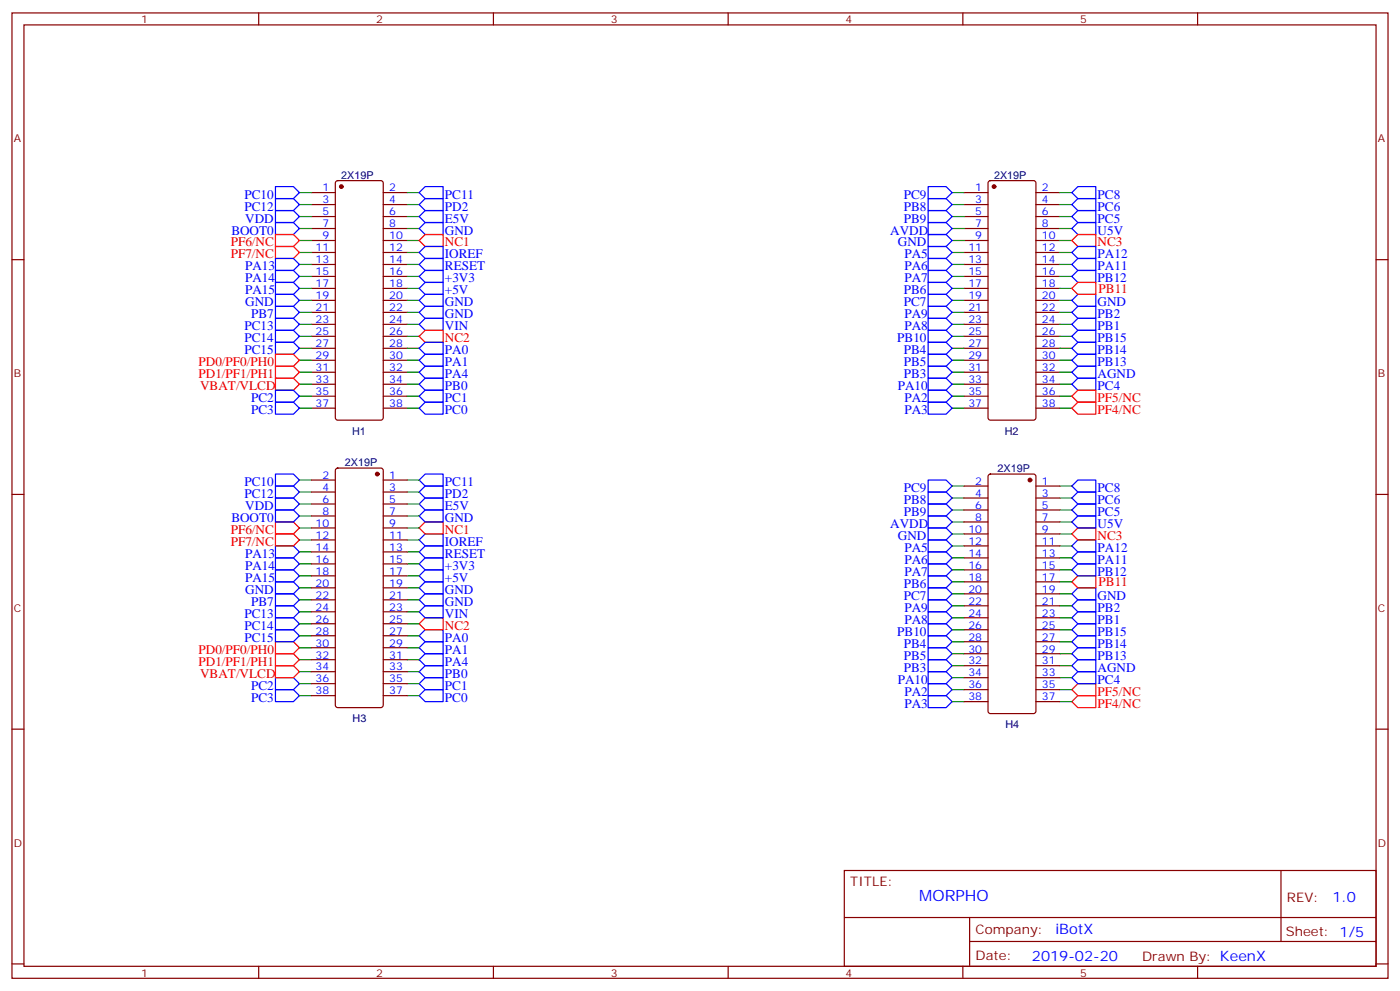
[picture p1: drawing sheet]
<svg xmlns="http://www.w3.org/2000/svg" width="412mm" height="292mm" viewBox="0 0 412 292" stroke-linecap="round" stroke-linejoin="round" font-family="sans-serif">
<g fill="none" stroke="#870000" stroke-width=".35">
<path d="M3.5 3.8h405.4v284.3h-405.4zM7.1 7.3h398.2v277.3h-398.2zM76.2 3.8v3.5M145.3 3.8v3.5M214.5 3.8v3.5M283.6 3.8v3.5M352.8 3.8v3.5M91.7 56.7h7.1M99 53.4l.5-.2h12.7l.5 .2 .2 .5v69.1l-.2 .5-.5 .3h-12.7l-.5-.3-.2-.5v-69.1zM112.9 56.7h7M284 56.7h7M291.3 53.4l.4-.2h12.7l.5 .2 .3 .5v69.1l-.3 .5-.5 .3h-12.7l-.5-.3-.2-.5v-69.1z"/>
<path d="M305.2 56.7h7M3.5 76.5h3.6M91.7 60.3h7.1M91.7 63.8h7.1M91.7 67.3h7.1M91.7 70.8h7.1M91.7 74.4h7.1M91.7 77.9h7.1M112.9 60.3h7M112.9 63.8h7M112.9 67.3h7M112.9 70.8h7"/>
<path d="M112.9 74.4h7M112.9 77.9h7M284 60.3h7M284 63.8h7M284 67.3h7M284 70.8h7M284 74.4h7M284 77.9h7M305.2 60.3h7M305.2 63.8h7M305.2 67.3h7M305.2 70.8h7"/>
<path d="M305.2 74.4h7M305.2 77.9h7M405.3 76.5h3.6M91.7 81.4h7.1M91.7 84.9h7.1M91.7 88.5h7.1M91.7 92h7.1M91.7 95.5h7.1M91.7 99.1h7.1M112.9 81.4h7M112.9 84.9h7M112.9 88.5h7"/>
<path d="M112.9 92h7M112.9 95.5h7M112.9 99.1h7M284 81.4h7M284 84.9h7M284 88.5h7M284 92h7M284 95.5h7M284 99.1h7M305.2 81.4h7M305.2 84.9h7M305.2 88.5h7"/>
<path d="M305.2 92h7M305.2 95.5h7M305.2 99.1h7M91.7 102.6h7.1M91.7 106.1h7.1M91.7 109.6h7.1M91.7 113.2h7.1M91.7 116.7h7.1M112.9 102.6h7M112.9 106.1h7M112.9 109.6h7M112.9 113.2h7"/>
<path d="M112.9 116.7h7M284 102.6h7M284 106.1h7M284 109.6h7M284 113.2h7M284 116.7h7M305.2 102.6h7M305.2 106.1h7M305.2 109.6h7M305.2 113.2h7M305.2 116.7h7M91.7 120.2h7.1"/>
<path d="M99 138.1l.5-.2h12.7l.5 .2 .2 .5v69.1l-.2 .5-.5 .2h-12.7l-.5-.2-.2-.5v-69.1zM112.9 120.2h7M284 120.2h7M291.3 139.8l.4-.2h12.7l.5 .2 .3 .5v69.2l-.3 .5-.5 .2h-12.7l-.5-.2-.2-.5v-69.2zM305.2 120.2h7M3.5 145.6h3.6M91.7 141.4h7.1M91.7 144.9h7.1M91.7 148.4h7.1M91.7 152h7.1M91.7 155.5h7.1M91.7 159h7.1"/>
<path d="M112.9 141.4h7M112.9 144.9h7M112.9 148.4h7M112.9 152h7M112.9 155.5h7M112.9 159h7M284 143.2h7M284 146.7h7M284 150.2h7M284 153.7h7M284 157.3h7M305.2 143.2h7"/>
<path d="M305.2 146.7h7M305.2 150.2h7M305.2 153.7h7M305.2 157.3h7M405.3 145.6h3.6M91.7 162.6h7.1M91.7 166.1h7.1M91.7 169.6h7.1M91.7 173.1h7.1M91.7 176.7h7.1M112.9 162.6h7M112.9 166.1h7"/>
<path d="M112.9 169.6h7M112.9 173.1h7M112.9 176.7h7M284 160.8h7M284 164.3h7M284 167.9h7M284 171.4h7M284 174.9h7M284 178.4h7M305.2 160.8h7M305.2 164.3h7M305.2 167.9h7"/>
<path d="M305.2 171.4h7M305.2 174.9h7M305.2 178.4h7M91.7 180.2h7.1M91.7 183.7h7.1M91.7 187.3h7.1M91.7 190.8h7.1M91.7 194.3h7.1M91.7 197.8h7.1M112.9 180.2h7M112.9 183.7h7M112.9 187.3h7"/>
<path d="M112.9 190.8h7M112.9 194.3h7M112.9 197.8h7M284 182h7M284 185.5h7M284 189h7M284 192.5h7M284 196.1h7M284 199.6h7M305.2 182h7M305.2 185.5h7M305.2 189h7"/>
<path d="M305.2 192.5h7M305.2 196.1h7M305.2 199.6h7M3.5 214.8h3.6M91.7 201.4h7.1M91.7 204.9h7.1M112.9 201.4h7M112.9 204.9h7M284 203.1h7M284 206.7h7M305.2 203.1h7M305.2 206.7h7"/>
<path d="M405.3 214.8h3.6M248.7 256.4h156.6v28.2h-156.6zM377.3 256.4v20.9M248.7 270.2h156.5M285.6 277.3h119.6M285.6 270.2v14.2M3.5 283.9h3.6M76.2 284.6v3.5M145.3 284.6v3.5M214.5 284.6v3.5M283.6 284.6v3.5M352.8 284.6v3.5"/>
<path d="M405.3 283.9h3.6"/>
</g>
<g fill="#870000" stroke="#870000" stroke-width=".35">
<circle cx="100.5" cy="55" r=".53"/>
<circle cx="292.8" cy="55" r=".53"/>
<circle cx="111.1" cy="139.6" r=".53"/>
<circle cx="303.4" cy="141.4" r=".53"/>
</g>
<g fill="none" stroke="#008700" stroke-width=".35">
<path d="M88.2 56.7h3.5M119.9 56.7h3.6M280.5 56.7h3.5M312.2 56.7h3.5M88.2 60.3h3.5M88.2 63.8h3.5M88.2 67.3h3.5M88.2 70.8h3.5M88.2 74.4h3.5M88.2 77.9h3.5M119.9 60.3h3.6M119.9 63.8h3.6"/>
<path d="M119.9 67.3h3.6M119.9 70.8h3.6M119.9 74.4h3.6M119.9 77.9h3.6M280.5 60.3h3.5M280.5 63.8h3.5M280.5 67.3h3.5M280.5 70.8h3.5M280.5 74.4h3.5M280.5 77.9h3.5M312.2 60.3h3.5M312.2 63.8h3.5"/>
<path d="M312.2 67.3h3.5M312.2 70.8h3.5M312.2 74.4h3.5M312.2 77.9h3.5M88.2 81.4h3.5M88.2 84.9h3.5M88.2 88.5h3.5M88.2 92h3.5M88.2 95.5h3.5M88.2 99.1h3.5M119.9 81.4h3.6M119.9 84.9h3.6"/>
<path d="M119.9 88.5h3.6M119.9 92h3.6M119.9 95.5h3.6M119.9 99.1h3.6M280.5 81.4h3.5M280.5 84.9h3.5M280.5 88.5h3.5M280.5 92h3.5M280.5 95.5h3.5M280.5 99.1h3.5M312.2 81.4h3.5M312.2 84.9h3.5"/>
<path d="M312.2 88.5h3.5M312.2 92h3.5M312.2 95.5h3.5M312.2 99.1h3.5M88.2 102.6h3.5M88.2 106.1h3.5M88.2 109.6h3.5M88.2 113.2h3.5M88.2 116.7h3.5M119.9 102.6h3.6M119.9 106.1h3.6M119.9 109.6h3.6"/>
<path d="M119.9 113.2h3.6M119.9 116.7h3.6M280.5 102.6h3.5M280.5 106.1h3.5M280.5 109.6h3.5M280.5 113.2h3.5M280.5 116.7h3.5M312.2 102.6h3.5M312.2 106.1h3.5M312.2 109.6h3.5M312.2 113.2h3.5M312.2 116.7h3.5"/>
<path d="M88.2 120.2h3.5M119.9 120.2h3.6M280.5 120.2h3.5M312.2 120.2h3.5M88.2 159h3.5M88.2 155.5h3.5M88.2 152h3.5M88.2 148.4h3.5M88.2 144.9h3.5M88.2 141.4h3.5M119.9 159h3.6M119.9 155.5h3.6"/>
<path d="M119.9 152h3.6M119.9 148.4h3.6M119.9 144.9h3.6M119.9 141.4h3.6M280.5 157.3h3.5M280.5 153.7h3.5M280.5 150.2h3.5M280.5 146.7h3.5M280.5 143.2h3.5M312.2 157.3h3.5M312.2 153.7h3.5M312.2 150.2h3.5"/>
<path d="M312.2 146.7h3.5M312.2 143.2h3.5M88.2 176.7h3.5M88.2 173.1h3.5M88.2 169.6h3.5M88.2 166.1h3.5M88.2 162.6h3.5M119.9 176.7h3.6M119.9 173.1h3.6M119.9 169.6h3.6M119.9 166.1h3.6M119.9 162.6h3.6"/>
<path d="M280.5 178.4h3.5M280.5 174.9h3.5M280.5 171.4h3.5M280.5 167.9h3.5M280.5 164.3h3.5M280.5 160.8h3.5M312.2 178.4h3.5M312.2 174.9h3.5M312.2 171.4h3.5M312.2 167.9h3.5M312.2 164.3h3.5M312.2 160.8h3.5"/>
<path d="M88.2 197.8h3.5M88.2 194.3h3.5M88.2 190.8h3.5M88.2 187.3h3.5M88.2 183.7h3.5M88.2 180.2h3.5M119.9 197.8h3.6M119.9 194.3h3.6M119.9 190.8h3.6M119.9 187.3h3.6M119.9 183.7h3.6M119.9 180.2h3.6"/>
<path d="M280.5 199.6h3.5M280.5 196.1h3.5M280.5 192.5h3.5M280.5 189h3.5M280.5 185.5h3.5M280.5 182h3.5M312.2 199.6h3.5M312.2 196.1h3.5M312.2 192.5h3.5M312.2 189h3.5M312.2 185.5h3.5M312.2 182h3.5"/>
<path d="M88.2 204.9h3.5M88.2 201.4h3.5M119.9 204.9h3.6M119.9 201.4h3.6M280.5 206.7h3.5M280.5 203.1h3.5M312.2 206.7h3.5M312.2 203.1h3.5"/>
</g>
<g fill="none" stroke="#00f" stroke-width=".35">
<path d="M81.1 55h5.3l1.8 1.7-1.8 1.8h-5.3zM81.1 58.5h5.3l1.8 1.8-1.8 1.7h-5.3zM125.2 55h5.3v3.5h-5.3l-1.7-1.8zM125.2 58.5h5.3v3.5h-5.3l-1.7-1.7zM273.4 55h5.3l1.8 1.7-1.8 1.8h-5.3zM273.4 58.5h5.3l1.8 1.8-1.8 1.7h-5.3zM317.5 55h5.3v3.5h-5.3l-1.8-1.8zM317.5 58.5h5.3v3.5h-5.3l-1.8-1.7zM81.1 62h5.3l1.8 1.8-1.8 1.7h-5.3zM81.1 65.5h5.3l1.8 1.8-1.8 1.8h-5.3zM81.1 76.1h5.3l1.8 1.8-1.8 1.8h-5.3zM81.1 79.7h5.3l1.8 1.7-1.8 1.8h-5.3z"/>
<path d="M125.2 62h5.3v3.5h-5.3l-1.7-1.7zM125.2 65.5h5.3v3.6h-5.3l-1.7-1.8zM125.2 72.6h5.3v3.5h-5.3l-1.7-1.7zM125.2 76.1h5.3v3.6h-5.3l-1.7-1.8zM125.2 79.7h5.3v3.5h-5.3l-1.7-1.8zM273.4 62h5.3l1.8 1.8-1.8 1.7h-5.3zM273.4 65.5h5.3l1.8 1.8-1.8 1.8h-5.3zM273.4 69.1h5.3l1.8 1.7-1.8 1.8h-5.3zM273.4 72.6h5.3l1.8 1.8-1.8 1.7h-5.3zM273.4 76.1h5.3l1.8 1.8-1.8 1.8h-5.3zM273.4 79.7h5.3l1.8 1.7-1.8 1.8h-5.3zM317.5 62h5.3v3.5h-5.3l-1.8-1.7z"/>
<path d="M317.5 65.5h5.3v3.6h-5.3l-1.8-1.8zM317.5 72.6h5.3v3.5h-5.3l-1.8-1.7zM317.5 76.1h5.3v3.6h-5.3l-1.8-1.8zM317.5 79.7h5.3v3.5h-5.3l-1.8-1.8zM81.1 83.2h5.3l1.8 1.7-1.8 1.8h-5.3zM81.1 86.7h5.3l1.8 1.8-1.8 1.7h-5.3zM81.1 90.2h5.3l1.8 1.8-1.8 1.8h-5.3zM81.1 93.8h5.3l1.8 1.7-1.8 1.8h-5.3zM81.1 97.3h5.3l1.8 1.8-1.8 1.7h-5.3zM125.2 83.2h5.3v3.5h-5.3l-1.7-1.8zM125.2 86.7h5.3v3.5h-5.3l-1.7-1.7zM125.2 90.2h5.3v3.6h-5.3l-1.7-1.8z"/>
<path d="M125.2 93.8h5.3v3.5h-5.3l-1.7-1.8zM273.4 83.2h5.3l1.8 1.7-1.8 1.8h-5.3zM273.4 86.7h5.3l1.8 1.8-1.8 1.7h-5.3zM273.4 90.2h5.3l1.8 1.8-1.8 1.8h-5.3zM273.4 93.8h5.3l1.8 1.7-1.8 1.8h-5.3zM273.4 97.3h5.3l1.8 1.8-1.8 1.7h-5.3zM317.5 86.7h5.3v3.5h-5.3l-1.8-1.7zM317.5 90.2h5.3v3.6h-5.3l-1.8-1.8zM317.5 93.8h5.3v3.5h-5.3l-1.8-1.8zM317.5 97.3h5.3v3.5h-5.3l-1.8-1.7zM81.1 100.8h5.3l1.8 1.8-1.8 1.8h-5.3zM81.1 114.9h5.3l1.8 1.8-1.8 1.8h-5.3z"/>
<path d="M81.1 118.5h5.3l1.8 1.7-1.8 1.8h-5.3zM125.2 100.8h5.3v3.6h-5.3l-1.7-1.8zM125.2 104.4h5.3v3.5h-5.3l-1.7-1.8zM125.2 107.9h5.3v3.5h-5.3l-1.7-1.8zM125.2 111.4h5.3v3.5h-5.3l-1.7-1.7zM125.2 114.9h5.3v3.6h-5.3l-1.7-1.8zM125.2 118.5h5.3v3.5h-5.3l-1.7-1.8zM273.4 100.8h5.3l1.8 1.8-1.8 1.8h-5.3zM273.4 104.4h5.3l1.8 1.7-1.8 1.8h-5.3zM273.4 107.9h5.3l1.8 1.7-1.8 1.8h-5.3zM273.4 111.4h5.3l1.8 1.8-1.8 1.7h-5.3zM273.4 114.9h5.3l1.8 1.8-1.8 1.8h-5.3z"/>
<path d="M273.4 118.5h5.3l1.8 1.7-1.8 1.8h-5.3zM317.5 100.8h5.3v3.6h-5.3l-1.8-1.8zM317.5 104.4h5.3v3.5h-5.3l-1.8-1.8zM317.5 107.9h5.3v3.5h-5.3l-1.8-1.8zM317.5 111.4h5.3v3.5h-5.3l-1.8-1.7zM81.1 139.6h5.3l1.8 1.8-1.8 1.8h-5.3zM125.2 139.6h5.3v3.6h-5.3l-1.7-1.8zM81.1 150.2h5.3l1.8 1.8-1.8 1.7h-5.3zM81.1 146.7h5.3l1.8 1.7-1.8 1.8h-5.3zM81.1 143.2h5.3l1.8 1.7-1.8 1.8h-5.3zM125.2 157.3h5.3v3.5h-5.3l-1.7-1.8zM125.2 150.2h5.3v3.5h-5.3l-1.7-1.7z"/>
<path d="M125.2 146.7h5.3v3.5h-5.3l-1.7-1.8zM125.2 143.2h5.3v3.5h-5.3l-1.7-1.8zM273.4 159h5.3l1.8 1.8-1.8 1.8h-5.3zM273.4 155.5h5.3l1.8 1.8-1.8 1.7h-5.3zM273.4 152h5.3l1.8 1.7-1.8 1.8h-5.3zM273.4 148.4h5.3l1.8 1.8-1.8 1.8h-5.3zM273.4 144.9h5.3l1.8 1.8-1.8 1.7h-5.3zM273.4 141.4h5.3l1.8 1.8-1.8 1.7h-5.3zM317.5 159h5.3v3.6h-5.3l-1.8-1.8zM317.5 152h5.3v3.5h-5.3l-1.8-1.8zM317.5 148.4h5.3v3.6h-5.3l-1.8-1.8zM317.5 144.9h5.3v3.5h-5.3l-1.8-1.7z"/>
<path d="M317.5 141.4h5.3v3.5h-5.3l-1.8-1.7zM81.1 178.4h5.3l1.8 1.8-1.8 1.8h-5.3zM81.1 174.9h5.3l1.8 1.8-1.8 1.7h-5.3zM81.1 171.4h5.3l1.8 1.7-1.8 1.8h-5.3zM81.1 167.9h5.3l1.8 1.7-1.8 1.8h-5.3zM81.1 164.3h5.3l1.8 1.8-1.8 1.8h-5.3zM81.1 160.8h5.3l1.8 1.8-1.8 1.7h-5.3zM125.2 178.4h5.3v3.6h-5.3l-1.7-1.8zM125.2 174.9h5.3v3.5h-5.3l-1.7-1.7zM125.2 171.4h5.3v3.5h-5.3l-1.7-1.8zM125.2 167.9h5.3v3.5h-5.3l-1.7-1.8zM125.2 164.3h5.3v3.6h-5.3l-1.7-1.8z"/>
<path d="M125.2 160.8h5.3v3.5h-5.3l-1.7-1.7zM273.4 176.7h5.3l1.8 1.7-1.8 1.8h-5.3zM273.4 173.1h5.3l1.8 1.8-1.8 1.8h-5.3zM273.4 169.6h5.3l1.8 1.8-1.8 1.7h-5.3zM273.4 166.1h5.3l1.8 1.8-1.8 1.7h-5.3zM273.4 162.6h5.3l1.8 1.7-1.8 1.8h-5.3zM317.5 176.7h5.3v3.5h-5.3l-1.8-1.8zM317.5 173.1h5.3v3.6h-5.3l-1.8-1.8zM317.5 166.1h5.3v3.5h-5.3l-1.8-1.7zM317.5 162.6h5.3v3.5h-5.3l-1.8-1.8zM81.1 199.6h5.3l1.8 1.8-1.8 1.7h-5.3zM81.1 185.5h5.3l1.8 1.8-1.8 1.7h-5.3z"/>
<path d="M81.1 182h5.3l1.8 1.7-1.8 1.8h-5.3zM125.2 199.6h5.3v3.5h-5.3l-1.7-1.7zM125.2 196.1h5.3v3.5h-5.3l-1.7-1.8zM125.2 192.5h5.3v3.6h-5.3l-1.7-1.8zM125.2 189h5.3v3.5h-5.3l-1.7-1.7zM125.2 185.5h5.3v3.5h-5.3l-1.7-1.7zM273.4 197.8h5.3l1.8 1.8-1.8 1.8h-5.3zM273.4 194.3h5.3l1.8 1.8-1.8 1.7h-5.3zM273.4 190.8h5.3l1.8 1.7-1.8 1.8h-5.3zM273.4 187.3h5.3l1.8 1.7-1.8 1.8h-5.3zM273.4 183.7h5.3l1.8 1.8-1.8 1.8h-5.3zM273.4 180.2h5.3l1.8 1.8-1.8 1.7h-5.3z"/>
<path d="M317.5 197.8h5.3v3.6h-5.3l-1.8-1.8zM317.5 194.3h5.3v3.5h-5.3l-1.8-1.7zM317.5 190.8h5.3v3.5h-5.3l-1.8-1.8zM317.5 187.3h5.3v3.5h-5.3l-1.8-1.8zM317.5 183.7h5.3v3.6h-5.3l-1.8-1.8zM317.5 180.2h5.3v3.5h-5.3l-1.8-1.7zM81.1 203.1h5.3l1.8 1.8-1.8 1.8h-5.3zM125.2 203.1h5.3v3.6h-5.3l-1.7-1.8zM273.4 204.9h5.3l1.8 1.8-1.8 1.7h-5.3zM273.4 201.4h5.3l1.8 1.7-1.8 1.8h-5.3z"/>
</g>
<g fill="none" stroke="#f00" stroke-width=".35">
<path d="M81.1 69.1h5.3l1.8 1.7-1.8 1.8h-5.3zM81.1 72.6h5.3l1.8 1.8-1.8 1.7h-5.3zM125.2 69.1h5.3v3.5h-5.3l-1.7-1.8zM317.5 69.1h5.3v3.5h-5.3l-1.8-1.8zM125.2 97.3h5.3v3.5h-5.3l-1.7-1.7zM317.5 83.2h5.3v3.5h-5.3l-1.8-1.8zM81.1 104.4h5.3l1.8 1.7-1.8 1.8h-5.3zM81.1 107.9h5.3l1.8 1.7-1.8 1.8h-5.3zM81.1 111.4h5.3l1.8 1.8-1.8 1.7h-5.3zM317.5 114.9h5.3v3.6h-5.3l-1.8-1.8zM317.5 118.5h5.3v3.5h-5.3l-1.8-1.8zM81.1 157.3h5.3l1.8 1.7-1.8 1.8h-5.3z"/>
<path d="M81.1 153.7h5.3l1.8 1.8-1.8 1.8h-5.3zM125.2 153.7h5.3v3.6h-5.3l-1.7-1.8zM317.5 155.5h5.3v3.5h-5.3l-1.8-1.7zM317.5 169.6h5.3v3.5h-5.3l-1.8-1.7zM81.1 196.1h5.3l1.8 1.7-1.8 1.8h-5.3zM81.1 192.5h5.3l1.8 1.8-1.8 1.8h-5.3zM81.1 189h5.3l1.8 1.8-1.8 1.7h-5.3zM125.2 182h5.3v3.5h-5.3l-1.7-1.8zM317.5 204.9h5.3v3.5h-5.3l-1.8-1.7zM317.5 201.4h5.3v3.5h-5.3l-1.8-1.8z"/>
</g>
<text font-size="4.6" fill="#00f" x="270.8" y="265.4">MORPHO</text>
<g font-size="4.2" fill="#00f">
<text x="392.5" y="265.7">1.0</text>
<text x="310.9" y="275.2">iBotX</text>
<text x="304" y="283">2019-02-20</text>
</g>
<g font-size="3.9" fill="#00f">
<text x="72" y="58.5">PC10</text>
<text x="131.1" y="58.5">PC11</text>
<text x="266.2" y="58.5">PC9</text>
<text x="323.3" y="58.5">PC8</text>
<text x="72" y="62">PC12</text>
<text x="72.2" y="65.5">VDD</text>
<text x="131.1" y="62">PD2</text>
<text x="131.1" y="65.5">E5V</text>
<text x="266.2" y="62">PB8</text>
<text x="266.2" y="65.5">PB9</text>
<text x="323.3" y="62">PC6</text>
<text x="323.3" y="65.5">PC5</text>
<text x="68.2" y="69.1">BOOT0</text>
<text x="131.1" y="69.1">GND</text>
<text x="262.2" y="69.1">AVDD</text>
<text x="323.3" y="69.1">U5V</text>
<text x="131.1" y="76.1">IOREF</text>
<text x="264.5" y="72.6">GND</text>
<text x="266.4" y="76.1">PA5</text>
<text x="323.3" y="76.1">PA12</text>
<text x="72.2" y="79.7">PA13</text>
<text x="72.2" y="83.2">PA14</text>
<text x="131.1" y="79.7">RESET</text>
<text x="131.1" y="83.2">+3V3</text>
<text x="266.4" y="79.7">PA6</text>
<text x="266.4" y="83.2">PA7</text>
<text x="323.3" y="79.7">PA11</text>
<text x="323.3" y="83.2">PB12</text>
<text x="72.2" y="86.7">PA15</text>
<text x="131.1" y="86.7">+5V</text>
<text x="266.2" y="86.7">PB6</text>
<text x="72.2" y="90.2">GND</text>
<text x="74" y="93.8">PB7</text>
<text x="131.1" y="90.2">GND</text>
<text x="131.1" y="93.8">GND</text>
<text x="266.2" y="90.2">PC7</text>
<text x="266.4" y="93.8">PA9</text>
<text x="323.3" y="90.2">GND</text>
<text x="323.3" y="93.8">PB2</text>
<text x="72" y="97.3">PC13</text>
<text x="72" y="100.8">PC14</text>
<text x="131.1" y="97.3">VIN</text>
<text x="264.3" y="100.8">PB10</text>
<text x="266.4" y="97.3">PA8</text>
<text x="323.3" y="97.3">PB1</text>
<text x="323.3" y="100.8">PB15</text>
<text x="72" y="104.4">PC15</text>
<text x="131.1" y="104.4">PA0</text>
<text x="131.1" y="107.9">PA1</text>
<text x="266.2" y="104.4">PB4</text>
<text x="266.2" y="107.9">PB5</text>
<text x="323.3" y="104.4">PB14</text>
<text x="323.3" y="107.9">PB13</text>
<text x="131.1" y="111.4">PA4</text>
<text x="266.2" y="111.4">PB3</text>
<text x="323.3" y="111.4">AGND</text>
<text x="74" y="118.5">PC2</text>
<text x="131.1" y="114.9">PB0</text>
<text x="131.1" y="118.5">PC1</text>
<text x="264.5" y="114.9">PA10</text>
<text x="266.4" y="118.5">PA2</text>
<text x="323.3" y="114.9">PC4</text>
<text x="74" y="122">PC3</text>
<text x="131.1" y="122">PC0</text>
<text x="266.4" y="122">PA3</text>
<text x="72" y="143.2">PC10</text>
<text x="131.1" y="143.2">PC11</text>
<text x="72" y="146.7">PC12</text>
<text x="131.1" y="146.7">PD2</text>
<text x="266.2" y="148.4">PB8</text>
<text x="266.2" y="144.9">PC9</text>
<text x="323.3" y="148.4">PC6</text>
<text x="323.3" y="144.9">PC8</text>
<text x="68.2" y="153.7">BOOT0</text>
<text x="72.2" y="150.2">VDD</text>
<text x="131.1" y="153.7">GND</text>
<text x="131.1" y="150.2">E5V</text>
<text x="262.2" y="155.5">AVDD</text>
<text x="266.2" y="152">PB9</text>
<text x="323.3" y="155.5">U5V</text>
<text x="323.3" y="152">PC5</text>
<text x="131.1" y="160.8">IOREF</text>
<text x="264.5" y="159">GND</text>
<text x="72.2" y="167.9">PA14</text>
<text x="72.2" y="164.3">PA13</text>
<text x="131.1" y="167.9">+3V3</text>
<text x="131.1" y="164.3">RESET</text>
<text x="266.4" y="166.1">PA6</text>
<text x="266.4" y="162.6">PA5</text>
<text x="323.3" y="166.1">PA11</text>
<text x="323.3" y="162.6">PA12</text>
<text x="72.2" y="171.4">PA15</text>
<text x="131.1" y="171.4">+5V</text>
<text x="266.2" y="173.1">PB6</text>
<text x="266.4" y="169.6">PA7</text>
<text x="323.3" y="169.6">PB12</text>
<text x="72.2" y="174.9">GND</text>
<text x="74" y="178.4">PB7</text>
<text x="131.1" y="178.4">GND</text>
<text x="131.1" y="174.9">GND</text>
<text x="266.2" y="176.7">PC7</text>
<text x="323.3" y="176.7">GND</text>
<text x="72" y="185.5">PC14</text>
<text x="72" y="182">PC13</text>
<text x="131.1" y="182">VIN</text>
<text x="266.4" y="183.7">PA8</text>
<text x="266.4" y="180.2">PA9</text>
<text x="323.3" y="183.7">PB1</text>
<text x="323.3" y="180.2">PB2</text>
<text x="72" y="189">PC15</text>
<text x="131.1" y="189">PA0</text>
<text x="264.3" y="187.3">PB10</text>
<text x="266.2" y="190.8">PB4</text>
<text x="323.3" y="190.8">PB14</text>
<text x="323.3" y="187.3">PB15</text>
<text x="131.1" y="196.1">PA4</text>
<text x="131.1" y="192.5">PA1</text>
<text x="266.2" y="197.8">PB3</text>
<text x="266.2" y="194.3">PB5</text>
<text x="323.3" y="197.8">AGND</text>
<text x="323.3" y="194.3">PB13</text>
<text x="74" y="203.1">PC2</text>
<text x="131.1" y="203.1">PC1</text>
<text x="131.1" y="199.6">PB0</text>
<text x="264.5" y="201.4">PA10</text>
<text x="323.3" y="201.4">PC4</text>
<text x="74" y="206.7">PC3</text>
<text x="131.1" y="206.7">PC0</text>
<text x="266.4" y="208.4">PA3</text>
<text x="266.4" y="204.9">PA2</text>
</g>
<g font-size="3.9" fill="#f00">
<text x="68" y="72.6">PF6/NC</text>
<text x="68" y="76.1">PF7/NC</text>
<text x="131.1" y="72.6">NC1</text>
<text x="323.3" y="72.6">NC3</text>
<text x="323.6" y="86.2">PB11</text>
<text x="131.1" y="100.8">NC2</text>
<text x="58.5" y="107.9">PD0/PF0/PH0</text>
<text x="58.5" y="111.4">PD1/PF1/PH1</text>
<text x="59" y="114.9">VBAT/VLCD</text>
<text x="323.3" y="118.5">PF5/NC</text>
<text x="323.3" y="122">PF4/NC</text>
<text x="68" y="160.8">PF7/NC</text>
<text x="68" y="157.3">PF6/NC</text>
<text x="131.1" y="157.3">NC1</text>
<text x="323.3" y="159">NC3</text>
<text x="323.6" y="172.6">PB11</text>
<text x="131.1" y="185.5">NC2</text>
<text x="58.5" y="196.1">PD1/PF1/PH1</text>
<text x="58.5" y="192.5">PD0/PF0/PH0</text>
<text x="59" y="199.6">VBAT/VLCD</text>
<text x="323.3" y="208.4">PF4/NC</text>
<text x="323.3" y="204.9">PF5/NC</text>
</g>
<g font-size="3.9" fill="#800">
<text x="250.5" y="261">TITLE:</text>
<text x="379.1" y="265.7">REV:</text>
<text x="287.4" y="275.2">Company:</text>
<text x="378.7" y="275.8">Sheet: 1/5</text>
<text x="287.4" y="282.9">Date:</text>
<text x="336.4" y="282.9">Drawn By: KeenX</text>
</g>
<g font-size="3.2" fill="#800">
<text x="41.6" y="6.8">1</text>
<text x="110.8" y="6.8">2</text>
<text x="179.9" y="6.8">3</text>
<text x="249.1" y="6.8">4</text>
<text x="318.2" y="6.8">5</text>
<text x="4.1" y="41.9">A</text>
<text x="405.9" y="41.9">A</text>
<text x="4.1" y="111.1">B</text>
<text x="405.9" y="111.1">B</text>
<text x="4.1" y="180.2">C</text>
<text x="405.9" y="180.2">C</text>
<text x="4.1" y="249.3">D</text>
<text x="405.9" y="249.3">D</text>
<text x="41.6" y="287.6">1</text>
<text x="110.8" y="287.6">2</text>
<text x="179.9" y="287.6">3</text>
<text x="249.1" y="287.6">4</text>
<text x="318.2" y="287.6">5</text>
</g>
<g font-size="3.2" fill="#000080">
<text x="100.5" y="52.6">2X19P</text>
<text x="292.8" y="52.7">2X19P</text>
<text x="103.7" y="128">H1</text>
<text x="296" y="128">H2</text>
<text x="101.6" y="137.3">2X19P</text>
<text x="293.9" y="139.1">2X19P</text>
<text x="103.9" y="212.7">H3</text>
<text x="296.1" y="214.4">H4</text>
</g>
<g font-size="3.2" fill="#00f">
<text x="95" y="56.4">1</text>
<text x="95" y="59.9">3</text>
<text x="114.7" y="56.4">2</text>
<text x="114.7" y="59.9">4</text>
<text x="287.3" y="56.4">1</text>
<text x="287.3" y="59.9">3</text>
<text x="306.9" y="56.4">2</text>
<text x="306.9" y="59.9">4</text>
<text x="95" y="63.4">5</text>
<text x="114.7" y="63.4">6</text>
<text x="287.3" y="63.4">5</text>
<text x="306.9" y="63.4">6</text>
<text x="95" y="67">7</text>
<text x="95" y="70.5">9</text>
<text x="114.7" y="67">8</text>
<text x="114.7" y="70.5">10</text>
<text x="287.3" y="67">7</text>
<text x="287.3" y="70.5">9</text>
<text x="306.9" y="67">8</text>
<text x="306.9" y="70.5">10</text>
<text x="93" y="74">11</text>
<text x="93" y="77.5">13</text>
<text x="114.7" y="74">12</text>
<text x="114.7" y="77.5">14</text>
<text x="285.2" y="74">11</text>
<text x="285.2" y="77.5">13</text>
<text x="306.9" y="74">12</text>
<text x="306.9" y="77.5">14</text>
<text x="93" y="81.1">15</text>
<text x="114.7" y="81.1">16</text>
<text x="285.2" y="81.1">15</text>
<text x="306.9" y="81.1">16</text>
<text x="93" y="84.6">17</text>
<text x="93" y="88.1">19</text>
<text x="114.7" y="84.6">18</text>
<text x="114.7" y="88.1">20</text>
<text x="285.2" y="84.6">17</text>
<text x="285.2" y="88.1">19</text>
<text x="306.9" y="84.6">18</text>
<text x="306.9" y="88.1">20</text>
<text x="93" y="91.7">21</text>
<text x="93" y="95.2">23</text>
<text x="114.7" y="91.7">22</text>
<text x="114.7" y="95.2">24</text>
<text x="285.2" y="91.7">21</text>
<text x="285.2" y="95.2">23</text>
<text x="306.9" y="91.7">22</text>
<text x="306.9" y="95.2">24</text>
<text x="93" y="98.7">25</text>
<text x="114.7" y="98.7">26</text>
<text x="285.2" y="98.7">25</text>
<text x="306.9" y="98.7">26</text>
<text x="93" y="102.2">27</text>
<text x="93" y="105.8">29</text>
<text x="114.7" y="102.2">28</text>
<text x="114.7" y="105.8">30</text>
<text x="285.2" y="102.2">27</text>
<text x="285.2" y="105.8">29</text>
<text x="306.9" y="102.2">28</text>
<text x="306.9" y="105.8">30</text>
<text x="93" y="109.3">31</text>
<text x="93" y="112.8">33</text>
<text x="114.7" y="109.3">32</text>
<text x="114.7" y="112.8">34</text>
<text x="285.2" y="109.3">31</text>
<text x="285.2" y="112.8">33</text>
<text x="306.9" y="109.3">32</text>
<text x="306.9" y="112.8">34</text>
<text x="93" y="116.3">35</text>
<text x="93" y="119.9">37</text>
<text x="114.7" y="116.3">36</text>
<text x="114.7" y="119.9">38</text>
<text x="285.2" y="116.3">35</text>
<text x="285.2" y="119.9">37</text>
<text x="306.9" y="116.3">36</text>
<text x="306.9" y="119.9">38</text>
<text x="95" y="141">2</text>
<text x="114.7" y="141">1</text>
<text x="287.3" y="142.8">2</text>
<text x="306.9" y="142.8">1</text>
<text x="95" y="144.6">4</text>
<text x="95" y="148.1">6</text>
<text x="114.7" y="144.6">3</text>
<text x="114.7" y="148.1">5</text>
<text x="287.3" y="146.3">4</text>
<text x="287.3" y="149.9">6</text>
<text x="306.9" y="146.3">3</text>
<text x="306.9" y="149.9">5</text>
<text x="93" y="155.2">10</text>
<text x="95" y="151.6">8</text>
<text x="114.7" y="151.6">7</text>
<text x="114.7" y="155.2">9</text>
<text x="287.3" y="153.4">8</text>
<text x="306.9" y="153.4">7</text>
<text x="93" y="158.7">12</text>
<text x="114.7" y="158.7">11</text>
<text x="285.2" y="156.9">10</text>
<text x="285.2" y="160.4">12</text>
<text x="306.9" y="156.9">9</text>
<text x="306.9" y="160.4">11</text>
<text x="93" y="162.2">14</text>
<text x="93" y="165.7">16</text>
<text x="114.7" y="162.2">13</text>
<text x="114.7" y="165.7">15</text>
<text x="285.2" y="164">14</text>
<text x="285.2" y="167.5">16</text>
<text x="306.9" y="164">13</text>
<text x="306.9" y="167.5">15</text>
<text x="93" y="169.3">18</text>
<text x="93" y="172.8">20</text>
<text x="114.7" y="169.3">17</text>
<text x="114.7" y="172.8">19</text>
<text x="285.2" y="171">18</text>
<text x="306.9" y="171">17</text>
<text x="93" y="176.3">22</text>
<text x="93" y="179.8">24</text>
<text x="114.7" y="176.3">21</text>
<text x="114.7" y="179.8">23</text>
<text x="285.2" y="174.6">20</text>
<text x="285.2" y="178.1">22</text>
<text x="306.9" y="174.6">19</text>
<text x="306.9" y="178.1">21</text>
<text x="93" y="183.4">26</text>
<text x="114.7" y="183.4">25</text>
<text x="285.2" y="181.6">24</text>
<text x="285.2" y="185.1">26</text>
<text x="306.9" y="181.6">23</text>
<text x="306.9" y="185.1">25</text>
<text x="93" y="186.9">28</text>
<text x="93" y="190.4">30</text>
<text x="114.7" y="186.9">27</text>
<text x="114.7" y="190.4">29</text>
<text x="285.2" y="188.7">28</text>
<text x="306.9" y="188.7">27</text>
<text x="93" y="194">32</text>
<text x="93" y="197.5">34</text>
<text x="114.7" y="194">31</text>
<text x="114.7" y="197.5">33</text>
<text x="285.2" y="192.2">30</text>
<text x="285.2" y="195.7">32</text>
<text x="306.9" y="192.2">29</text>
<text x="306.9" y="195.7">31</text>
<text x="93" y="201">36</text>
<text x="114.7" y="201">35</text>
<text x="285.2" y="199.2">34</text>
<text x="285.2" y="202.8">36</text>
<text x="306.9" y="199.2">33</text>
<text x="306.9" y="202.8">35</text>
<text x="93" y="204.5">38</text>
<text x="114.7" y="204.5">37</text>
<text x="285.2" y="206.3">38</text>
<text x="306.9" y="206.3">37</text>
</g>
</svg>
